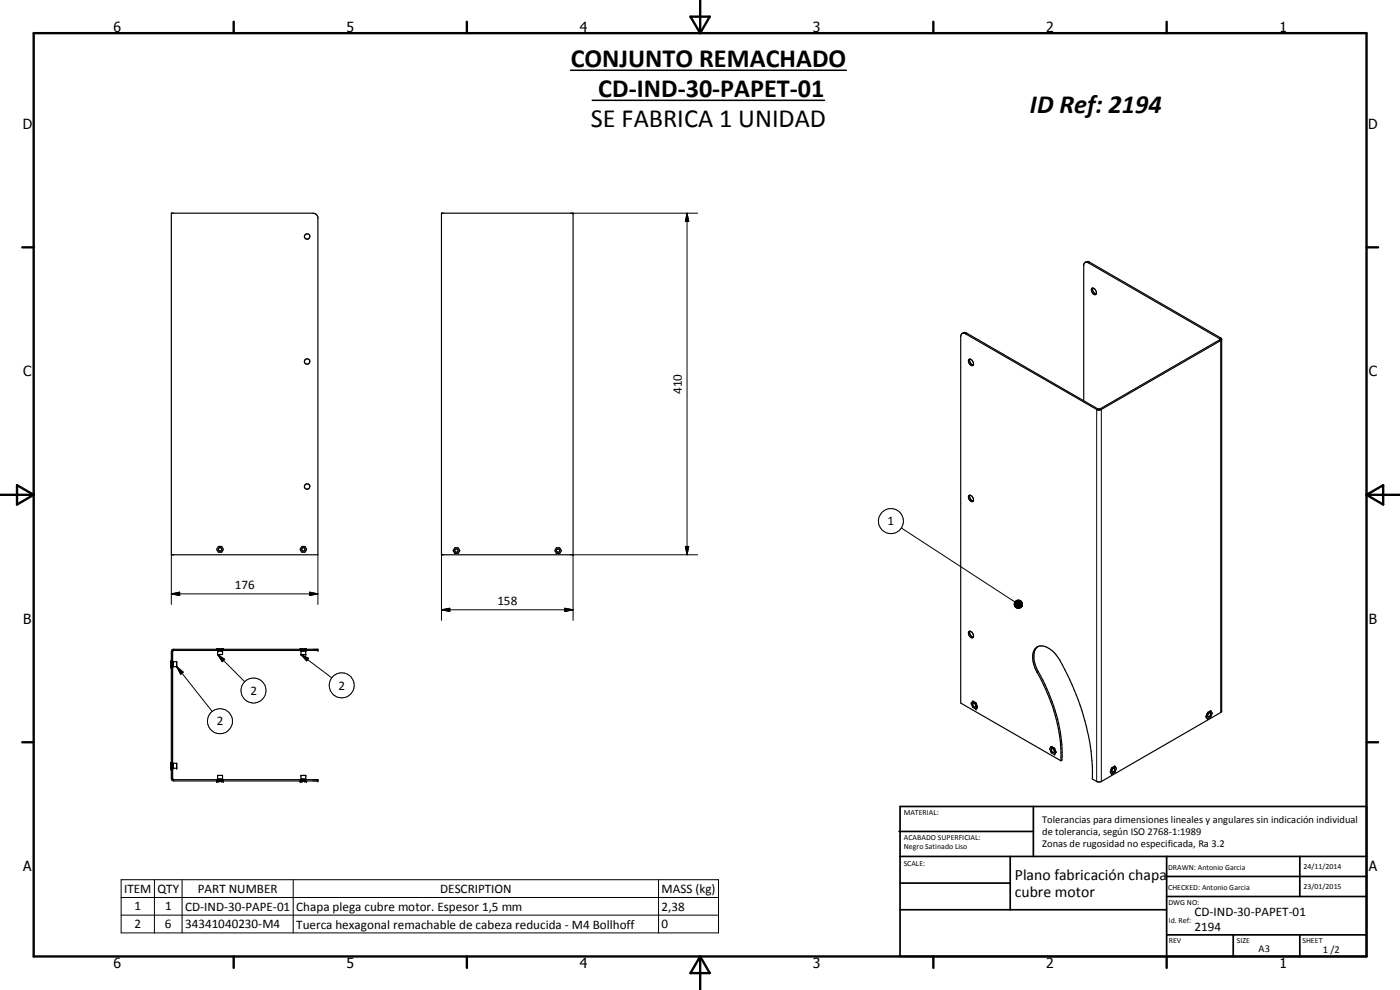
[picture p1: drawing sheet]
<svg xmlns="http://www.w3.org/2000/svg" width="420mm" height="297mm" viewBox="0 0 420 297" stroke-linecap="round" stroke-linejoin="round" font-family="sans-serif">
<g fill="none" stroke="#000" stroke-width=".35">
<path d="M51.4 64h42.5l.9 .2 .5 .7 .1 101.6h-44zM132.5 64h39.5v102.5h-39.5zM325.7 78.7l.5-.2h.6l39.8 23.2v111.8l-36.5 21.1a2.76 2.76 0 0 1-2.3-.9 69.6 69.6 0 0 0-10.9-37.2 5.5 5.5 0 0 0-5.4-2.5 3.6 3.6 0 0 0-1.5 4.3l.7 2.3a52.6 52.6 0 0 1 7.7 27.7M327.6 86.6a1.07 1.07 0 0 1 1.3 .5 1.07 1.07 0 0 1-.3 1.3 1.57 1.57 0 0 1-1-1.8zM327.9 86.4a1.49 1.49 0 0 0 1.1 1.8M288.7 100.1l.6-.3h.6l39.8 23 36.4-20.9v-.3l-39.5-22.7a.84 .84 0 0 0-.8-.2 .84 .84 0 0 0-.6 .7v40.8M290.7 107.9a1.16 1.16 0 0 1 1.2 .4 1.16 1.16 0 0 1 .2 1.2 .98 .98 0 0 1-1 0 .98 .98 0 0 1-.5-1zM291.1 107.7a1.47 1.47 0 0 0 1 1.8M366.6 101.9l-36.2 21.1-.7 .1-39.9-22.9a.86 .86 0 0 0-1.1-.2 .86 .86 0 0 0-.4 1v109.9l30.1 17.4M290.7 148.7a1.13 1.13 0 0 1 1.2 .5 1.13 1.13 0 0 1 0 1.3 1.27 1.27 0 0 1-1.2-1.8zM291.1 148.6a1.39 1.39 0 0 0 1 1.7M136.4 164.5h1.2l.4 .6-.4 .8h-1.2l-.4-.6z"/>
<path d="M51.3 199.6v.3M51.3 198.7v.2M51.4 198.4v1.8M51.6 195l.4-.2h43.4v.4h-43.3l-.3 .3 .1 38.3 43.5 .1v.4h-43.3l-.5-.2-.2-.5v-38.1zM51.8 198.5h1.2v1.5h-1.1zM51.8 199.8l.1 .1M51.8 199l.1 .1M51.9 199.2l-.1 .4M51.9 198.8h-.1M51.9 198.7h.1M51.9 198.6v.1M51.9 199.9h.1"/>
<path d="M65.2 194.8l1.8-.1-.1 .1M65.3 195.2v1.2h1.5v-1.1M65.3 195.2l1.5 .1M65.3 195.2l.1 .1M65.6 195.2l-.2 .1M65.6 194.7v.1M65.7 195.2l.3 .1M66.4 195.2l-.3 .1M66.5 195.2l.1 .1M66.5 194.7h.1M66.7 195.3h.1M90.2 194.8h1.7"/>
<path d="M90.2 195.2l.2 .1M90.3 195.3v1.1h1.5v-1.1M90.3 195.3h1.5M90.6 194.7v.1M90.6 195.2l-.1 .1M90.7 195.2l.3 .1M91.4 195.2l-.3 .1M91.5 194.7h.1M91.5 195.2l.1 .1M91.9 195.2l-.2 .1M290.7 189.5a1.15 1.15 0 0 1 1.2 .5 1.15 1.15 0 0 1 0 1.3 1.33 1.33 0 0 1-1.2-1.8zM291.1 189.4a1.45 1.45 0 0 0 1 1.8"/>
<path d="M311.5 194a5 5 0 0 0-.7 5.8 57.5 57.5 0 0 1 8 25.9l-.1 2.3-.3 .3M51.3 200.2h.1M51.4 200.2h.1M51.9 200h.1M292 211a.63 .63 0 0 1 .8 .4 .63 .63 0 0 1-.3 .8l-.5-.5zM292.8 210.8l-.9-.4-.4 .8a1.71 1.71 0 0 0 1.4 1.5l.4-.5M292.8 210.8l.1 .3M292.9 211.1l.4 .9M293.3 212v.2M293.3 212h.1M293.3 212.1v.1M362 215v.1"/>
<path d="M362 214.9h.1M362 214.9v.2M362.4 214l-.4 .9M362.5 213.7l-.1 .3M362.8 214l.4-.1a.68 .68 0 0 1 0 .8 .68 .68 0 0 1-.7 .3l-.1-.3zM363.3 213.4l.5 .7a1.65 1.65 0 0 1-1.4 1.5l-.4-.5M363.3 213.4l-.8 .3M363.3 213.4h.1M51.3 229.2l.1 .2M51.3 230.2v.2M51.4 229.4h-.1M51.4 229.4h.1"/>
<path d="M51.4 228.9v1.7M51.8 230.3h.1M51.8 229.4l.1 .2M51.9 230.4h.1M51.9 229.7v.2M51.9 230l-.1 .1M51.9 229h1.1v1.5h-1.1M51.9 229v1.5M51.9 230.4l-.1 .2 .1-.1M51.9 229l-.1 .3M65.2 234.3h1.7M65.3 232.7h1.5v1.1l-1.6 .1z"/>
<path d="M65.5 233.8l.1 .1M65.6 234.3v.1M65.9 233.8l-.2 .1M66.2 233.8l.2 .1M66.5 234.3v.1M66.6 233.8l-.1 .1M66.7 233.8l.1 .1zM90.2 234.3h1.7M90.3 233.8h.1M90.3 233.8v-1.1h1.5v1.1M90.3 233.8h1.5M90.5 233.8l.1 .1"/>
<path d="M90.6 234.3v.1M90.9 233.8l-.2 .1M91.2 233.8l.2 .1M91.5 234.4h.1M91.6 233.8l-.1 .1M91.8 233.8l.1 .1zM315.4 224.1l1.1 .6M315.4 224.1l-.3 .7a1.7 1.7 0 0 0 1.2 1.5l.5-.5M315.5 224l-.1 .1M315.6 224.7a.67 .67 0 0 1 .7 .3 .67 .67 0 0 1-.1 .8l-.5-.4zM316.5 224.7l.4 1M316.5 224.7l.4 .9"/>
<path d="M316.8 225.8h.1M316.8 225.6h.1M316.9 225.7l-.1 .1M316.9 225.7v.1M316.9 225.7h.1M333.3 231.5v.2M333.6 230.5l-.3 1M333.8 230.3l-.2 .2M333.8 230.8l.4-.3a.59 .59 0 0 1 .4 .6 .59 .59 0 0 1-.5 .5l-.4-.1zM334.5 230h.2M334.5 230l-.7 .3M334.7 230l.3 .5-.3 1.1-.9 .6-.5-.5"/>
<circle cx="92.2" cy="71" r=".81"/>
<circle cx="92.2" cy="108.5" r=".81"/>
<circle cx="92.2" cy="146" r=".82"/>
<circle cx="66" cy="164.8" r=".51"/>
<circle cx="66" cy="164.8" r=".94"/>
<circle cx="91" cy="164.9" r=".51"/>
<circle cx="91" cy="164.8" r=".95"/>
<circle cx="137" cy="165.2" r=".5"/>
<circle cx="167.5" cy="165.2" r=".94"/>
<circle cx="167.5" cy="165.2" r=".5"/>
</g>
<g fill="none" stroke="#000" stroke-width=".3">
<path d="M172 64h37.4M206.2 64l.5 2.5h-1zM206.2 64v102.5M327 78.7l-.4 .2M290.1 99.9l-.3 .3M366.3 101.4l-.3 .2v.4l.3 .2v111.6M329.5 122.7l-.4 .2v111.6M330.1 122.7l.4 .2v111.6M270.5 158.4l34.1 22.2M51.4 178.2l2.5-.5v1zM51.4 178.2h44M51.4 166.5v14.9"/>
<path d="M92.9 177.7l2.5 .5-2.5 .5zM95.4 166.5v14.9M132.5 166.5v19.6M205.7 164h1l-.5 2.5zM209.4 166.5h-37.4v19.6M65.3 196.4l2.1 1.4-.7 .7zM65.3 196.4l8.1 8.2M90.3 196.4l2.3 1.1-.6 .8zM90.3 196.4l9.3 7M132.5 183l2.5-.5v1zM132.5 183h39.5M169.5 182.5l2.5 .5-2.5 .5z"/>
<path d="M304.4 181.2l2.3 .7-2.3-.4zM304.4 181.5l2.3 .4-2.3-.1zM304.4 181l2.3 .9-2.3-.7zM304.4 181.8l2.3 .1-2.1 .1zM304.4 181.9h2.3M304.5 180.7l2.2 1.2-2.3-.9zM304.6 182l2.1-.1-2 .3zM304.6 182.1h2.1M304.6 180.5l.2-.2 1.9 1.6zM304.6 180.5l2.1 1.4-2.2-1.2zM304.7 182.2l2-.3-1.7 .5zM304.8 180.3l.3-.2 1.6 1.8z"/>
<path d="M305 182.4l1.7-.5zM305.1 180.1h.2l1.4 1.8zM305.2 182.5l1.5-.6zM305.3 180.1l.3-.1 1.1 1.9zM305.5 182.5l1.2-.6zM305.6 180h.2l.9 1.9zM305.8 182.5l.9-.6zM305.8 180l.3 .1 .6 1.8zM306 182.5l.7-.6zM306.1 180.1l.3 .2 .3 1.6zM306.3 182.3l.4-.4zM306.4 180.3l.3 1.6z"/>
<path d="M306.5 180.5l.2 .2v1.2zM306.7 181.9l-.2 .3zM306.7 180.7v1.2zM306.8 180.9l-.1 1zM306.9 181.5l-.2 .4zM306.9 181.2l-.2 .7zM53 200l2 1.7-.8 .6zM53 200l10.7 13.5M311.6 201.5l-.4 .2M36.4 263.9h179.2v16h-179.2zM36.4 269.3h179.2M36.4 274.6h179.2"/>
<path d="M46.3 263.9v16M54.6 263.9v16M88 263.9v16M197.6 263.9v16"/>
<circle cx="267.4" cy="156.4" r="3.8"/>
<circle cx="66" cy="216.4" r="3.8"/>
<circle cx="76.1" cy="207.2" r="3.7"/>
<circle cx="102.5" cy="205.6" r="3.7"/>
</g>
<g fill="#000">
<circle cx="172" cy="64" r=".18"/>
<circle cx="172" cy="166.5" r=".18"/>
<circle cx="51.3" cy="198.4" r=".18"/>
<circle cx="51.3" cy="199.6" r=".18"/>
<circle cx="51.3" cy="199.9" r=".18"/>
<circle cx="51.3" cy="198.9" r=".18"/>
<circle cx="51.3" cy="198.7" r=".18"/>
<circle cx="51.4" cy="198.4" r=".18"/>
<circle cx="65.1" cy="194.7" r=".18"/>
<circle cx="65.4" cy="195.3" r=".18"/>
<circle cx="65.5" cy="194.7" r=".18"/>
<circle cx="65.7" cy="194.7" r=".18"/>
<circle cx="66.4" cy="194.7" r=".18"/>
<circle cx="66.6" cy="194.7" r=".18"/>
<circle cx="66.7" cy="195.3" r=".18"/>
<circle cx="67" cy="194.7" r=".18"/>
<circle cx="90.1" cy="194.7" r=".18"/>
<circle cx="90.3" cy="196.4" r=".18"/>
<circle cx="90.3" cy="195.3" r=".18"/>
<circle cx="90.5" cy="194.7" r=".18"/>
<circle cx="90.6" cy="194.7" r=".18"/>
<circle cx="90.7" cy="194.7" r=".18"/>
<circle cx="91.4" cy="194.7" r=".18"/>
<circle cx="91.6" cy="194.7" r=".18"/>
<circle cx="91.8" cy="196.4" r=".18"/>
<circle cx="91.8" cy="195.3" r=".18"/>
<circle cx="92" cy="194.7" r=".18"/>
<circle cx="95.4" cy="194.8" r=".18"/>
<circle cx="95.4" cy="195.2" r=".18"/>
<circle cx="51.3" cy="200.2" r=".18"/>
<circle cx="51.4" cy="200.2" r=".18"/>
<circle cx="51.9" cy="200" r=".18"/>
<circle cx="53" cy="200" r=".18"/>
<circle cx="291.9" cy="210.4" r=".18"/>
<circle cx="292" cy="210.4" r=".18"/>
<circle cx="292.8" cy="210.8" r=".18"/>
<circle cx="292.9" cy="211.1" r=".18"/>
<circle cx="292.9" cy="212.7" r=".18"/>
<circle cx="293.3" cy="212" r=".18"/>
<circle cx="293.3" cy="212.2" r=".18"/>
<circle cx="362" cy="215.1" r=".18"/>
<circle cx="362" cy="214.9" r=".18"/>
<circle cx="362.4" cy="215.6" r=".18"/>
<circle cx="362.4" cy="214" r=".18"/>
<circle cx="362.5" cy="213.7" r=".18"/>
<circle cx="363.3" cy="213.4" r=".18"/>
<circle cx="363.4" cy="213.4" r=".18"/>
<circle cx="51.3" cy="228.9" r=".18"/>
<circle cx="51.3" cy="230.7" r=".18"/>
<circle cx="51.3" cy="229.2" r=".18"/>
<circle cx="51.3" cy="230.4" r=".18"/>
<circle cx="51.3" cy="229.4" r=".18"/>
<circle cx="51.3" cy="230.2" r=".18"/>
<circle cx="51.4" cy="230.7" r=".18"/>
<circle cx="51.4" cy="228.9" r=".18"/>
<circle cx="51.9" cy="230.5" r=".18"/>
<circle cx="53" cy="230.5" r=".18"/>
<circle cx="65.1" cy="234.4" r=".18"/>
<circle cx="65.4" cy="233.8" r=".18"/>
<circle cx="65.5" cy="234.4" r=".18"/>
<circle cx="65.7" cy="234.4" r=".18"/>
<circle cx="66.4" cy="234.4" r=".18"/>
<circle cx="66.6" cy="234.4" r=".18"/>
<circle cx="66.6" cy="233.8" r=".18"/>
<circle cx="66.7" cy="233.8" r=".18"/>
<circle cx="67" cy="234.4" r=".18"/>
<circle cx="90.1" cy="234.4" r=".18"/>
<circle cx="90.3" cy="233.8" r=".18"/>
<circle cx="90.3" cy="232.7" r=".18"/>
<circle cx="90.5" cy="234.4" r=".18"/>
<circle cx="90.6" cy="234.4" r=".18"/>
<circle cx="90.7" cy="234.4" r=".18"/>
<circle cx="91.4" cy="234.4" r=".18"/>
<circle cx="91.6" cy="234.4" r=".18"/>
<circle cx="91.8" cy="233.8" r=".18"/>
<circle cx="91.8" cy="232.7" r=".18"/>
<circle cx="92" cy="234.4" r=".18"/>
<circle cx="95.4" cy="234.3" r=".18"/>
<circle cx="95.4" cy="233.9" r=".18"/>
<circle cx="315.4" cy="224.1" r=".18"/>
<circle cx="315.5" cy="224" r=".18"/>
<circle cx="315.6" cy="224" r=".18"/>
<circle cx="316.3" cy="224.5" r=".18"/>
<circle cx="316.5" cy="224.7" r=".18"/>
<circle cx="316.5" cy="226.3" r=".18"/>
<circle cx="333.3" cy="231.7" r=".18"/>
<circle cx="333.3" cy="231.5" r=".18"/>
<circle cx="333.6" cy="232.2" r=".18"/>
<circle cx="333.6" cy="230.5" r=".18"/>
<circle cx="333.8" cy="230.3" r=".18"/>
<circle cx="334.5" cy="230" r=".18"/>
<circle cx="334.7" cy="230" r=".18"/>
</g>
<g fill="none" stroke="#000" stroke-width=".71">
<path d="M10.1 9.9h400v277.1h-400zM70.1 6.5v3.4M140.1 6.5v3.4M207.2 5h5.8l-2.9 4.9zM210.1 0v9.9M280.1 6.5v3.4M350.1 6.5v3.4M6.7 74.2h3.4M410.1 74.2h3.5M.1 148.5h10M5.1 145.6l5 2.9-5 2.9zM410.1 148.5h10"/>
<path d="M410.1 148.5l5-2.9v5.8zM6.7 222.7h3.4M410.1 222.7h3.5M70.1 287v3.4M140.1 287v3.4M210.1 287v10M210.1 287l2.9 5h-5.8zM280.1 287v3.4M350.1 287v3.4"/>
</g>
<g fill="none" stroke="#000" stroke-width=".51">
<path d="M269.8 249.5h40.3M270.1 242h140v45h-140zM270.1 257h140M303.2 257v16M310.1 242v15M350.1 257v30M390.1 257v12M270.1 265h33.1M270.1 273h80M350.1 269h60M350.1 263h60M350.1 280.5h60"/>
<path d="M370.1 280.5v6.5M390.1 280.5v6.5"/>
</g>
<path d="M171.2 21.1h82.8M177.7 30.1h69.8" fill="none" stroke="#000" stroke-width=".46"/>
<g fill="#000">
<path d="M206.2 64l.5 2.5h-1zM51.4 178.2l2.5-.5v1zM92.9 177.7l2.5 .5-2.5 .5zM205.7 164h1l-.5 2.5zM65.3 196.4l2.1 1.4-.7 .7zM90.3 196.4l2.3 1.1-.6 .8zM132.5 183l2.5-.5v1zM169.5 182.5l2.5 .5-2.5 .5zM306.9 181.5l-.2 .4zM306.9 181.2l-.2 .7zM306.8 180.9l-.1 1zM306.7 180.7v1.2z"/>
<path d="M306.5 180.5l.2 .2v1.2zM306.4 180.3l.3 1.6zM306.1 180.1l.3 .2 .3 1.6zM305.8 180l.3 .1 .6 1.8zM305.6 180h.2l.9 1.9zM305.3 180.1l.3-.1 1.1 1.9zM305.1 180.1h.2l1.4 1.8zM304.8 180.3l.3-.2 1.6 1.8zM304.6 180.5l.2-.2 1.9 1.6zM304.6 180.5l2.1 1.4-2.2-1.2zM304.5 180.7l2.2 1.2-2.3-.9zM304.4 181l2.3 .9-2.3-.7z"/>
<path d="M304.4 181.2l2.3 .7-2.3-.4zM304.4 181.5l2.3 .4-2.3-.1zM304.7 182.2l2-.3-1.7 .5zM305 182.4l1.7-.5zM305.2 182.5l1.5-.6zM305.5 182.5l1.2-.6zM305.8 182.5l.9-.6zM306 182.5l.7-.6zM306.3 182.3l.4-.4zM306.7 181.9l-.2 .3zM53 200l2 1.7-.8 .6z"/>
</g>
<g font-size="7.9">
<text x="171.3" y="20">CONJUNTO REMACHADO</text>
<text x="179.6" y="29">CD-IND-30-PAPET-01</text>
<text x="309.1" y="33.9">ID Ref: 2194</text>
<text x="177.3" y="38">SE FABRICA 1 UNIDAD</text>
</g>
<g font-size="4.7">
<text x="304.6" y="263.9">Plano fabricación chapa</text>
<text x="304.6" y="269.3">cubre motor</text>
</g>
<g font-size="4.2">
<text x="34" y="9.6">6</text>
<text x="104" y="9.6">5</text>
<text x="174" y="9.6">4</text>
<text x="244" y="9.6">3</text>
<text x="314" y="9.6">2</text>
<text x="384" y="9.6">1</text>
<text x="6.8" y="38.7">D</text>
<text x="410.6" y="38.7">D</text>
<text x="7" y="112.9">C</text>
<text x="410.8" y="112.9">C</text>
<text x="7" y="187.1">B</text>
<text x="410.8" y="187.1">B</text>
<text x="7" y="261.4">A</text>
<text x="410.8" y="261.4">A</text>
<text x="34" y="290.4">6</text>
<text x="104" y="290.4">5</text>
<text x="174" y="290.4">4</text>
<text x="244" y="290.4">3</text>
<text x="314" y="290.4">2</text>
<text x="384" y="290.4">1</text>
</g>
<g font-size="3.9">
<text x="204.7" y="118.2" transform="rotate(-90 204.7 118.2)">410</text>
<text x="266.4" y="157.6">1</text>
<text x="70.5" y="176.6">176</text>
<text x="149.3" y="181.4">158</text>
<text x="75.1" y="208.4">2</text>
<text x="101.6" y="206.9">2</text>
<text x="65.1" y="217.7">2</text>
<text x="37.3" y="267.9">ITEM</text>
<text x="47.3" y="267.9">QTY</text>
<text x="59.4" y="267.9">PART NUMBER</text>
<text x="132.1" y="267.9">DESCRIPTION</text>
<text x="198.6" y="268">MASS (kg)</text>
<text x="40.4" y="273.2">1</text>
<text x="49.5" y="273.2">1</text>
<text x="55.6" y="273.2">CD-IND-30-PAPE-01</text>
<text x="88.9" y="273.3">Chapa plega cubre motor. Espesor 1,5 mm</text>
<text x="198.6" y="273.2">2,38</text>
<text x="358.5" y="275">CD-IND-30-PAPET-01</text>
<text x="40.4" y="278.5">2</text>
<text x="49.5" y="278.5">6</text>
<text x="55.6" y="278.5">34341040230-M4</text>
<text x="88.9" y="278.6">Tuerca hexagonal remachable de cabeza reducida - M4 Bollhoff</text>
<text x="198.6" y="278.5">0</text>
<text x="358.5" y="279.4">2194</text>
</g>
<g font-size="3.1">
<text x="312.7" y="246.8">Tolerancias para dimensiones lineales y angulares sin indicación individual</text>
<text x="312.7" y="250.4">de tolerancia, según ISO 2768-1:1989</text>
<text x="312.7" y="254">Zonas de rugosidad no especificada, Ra 3.2</text>
<text x="377.7" y="285.6">A3</text>
<text x="397" y="285.9">1 /2</text>
</g>
<g font-size="2.4">
<text x="271.2" y="244.4">MATERIAL:</text>
<text x="271.3" y="252">ACABADO SUPERFICIAL:</text>
<text x="271.3" y="254.6">Negro Satinado Liso</text>
<text x="271.2" y="259.7">SCALE:</text>
<text x="350.6" y="260.9">DRAWN: Antonio Garcia</text>
<text x="391.2" y="260.6">24/11/2014</text>
<text x="350.6" y="267">CHECKED: Antonio Garcia</text>
<text x="391.2" y="266.7">23/01/2015</text>
<text x="350.6" y="271.4">DWG NO:</text>
<text x="350.8" y="276.9">Id. Ref:</text>
<text x="350.8" y="282.8">REV</text>
<text x="371.2" y="282.9">SIZE</text>
<text x="390.9" y="282.9">SHEET</text>
</g>
</svg>
